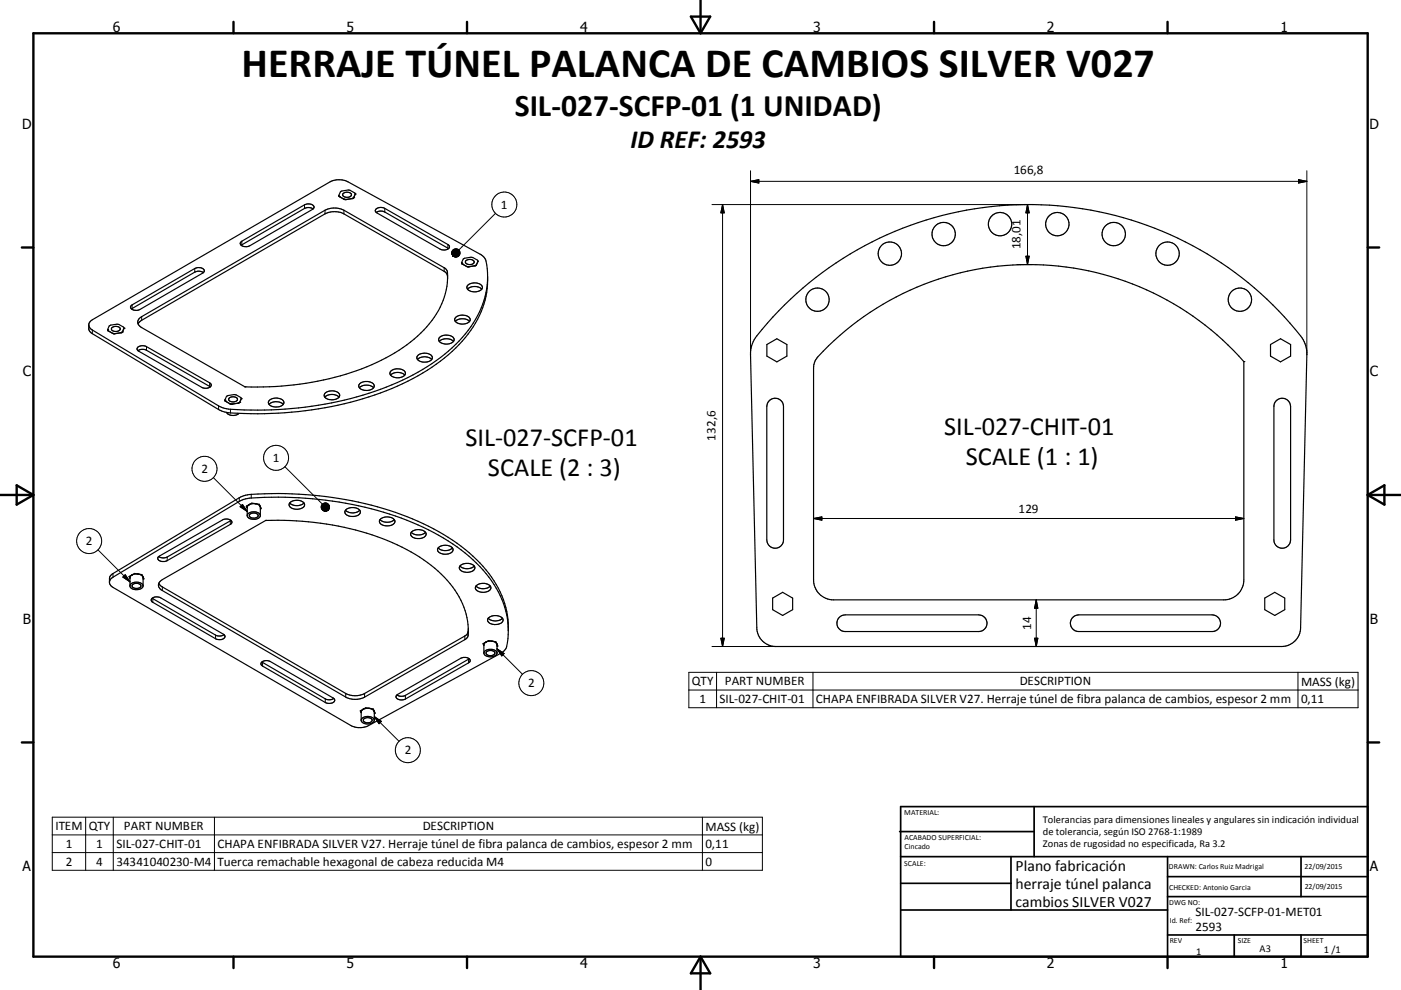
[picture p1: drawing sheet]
<svg xmlns="http://www.w3.org/2000/svg" width="420mm" height="297mm" viewBox="0 0 420 297" stroke-linecap="round" stroke-linejoin="round" font-family="sans-serif">
<g fill="none" stroke="#000" stroke-width=".36">
<path d="M101.6 58.6l.5-1.1 .4-.2a3.3 3.3 0 0 1 4 .7l-.5 1.3M101.6 58.6v.2M101.6 58.8l.1 .2M101.7 59l1.4 .8M102.9 58a1.65 1.65 0 0 1 2.5 .4 1.51 1.51 0 0 1-2.7 .1zM103.1 59.8l.6 .1M105.6 59.6l-1.9 .3M106 59.3l-.4 .3M72.2 72.7l19.1-11.3a1.93 1.93 0 0 1 2.9 .8l-.5 .6-18.8 10.9a1.93 1.93 0 0 1-2.9-.7zM93.9 62.7a2.49 2.49 0 0 0-2.6-.2l-19 11.1M112.7 62.7a2.42 2.42 0 0 1 2.7-.2l18.9 10.9a.79 .79 0 0 1 .4 .9 .79 .79 0 0 1-.8 .6l-.9 .1-1.1-.3-18.9-10.8-.5-.6zM112.8 63.7a2.51 2.51 0 0 1 2.6-.1l19.1 11"/>
<path d="M138.4 79l.1 .2M138.5 79.2l1.4 .7M138.5 79.2l1.4 .8M139.7 78.2a1.54 1.54 0 0 1 2.5 .5 1.5 1.5 0 0 1-2.7-.2zM139.9 79.9l.6 .1M139.9 79.9v.1M139.9 80h.6M142.4 79.7l-1.9 .3M142.8 79.5l-.4 .2M142.8 79.5h.1M143.3 78.4l-.5 1.1M143.3 78.4l-.1-.3a3.5 3.5 0 0 0-4.3-.4l-.5 1.3"/>
<path d="M143.3 78.4h.1M26.6 97.5l.1 1.5 1 1.1 37.8 22.8 2.5 .8M32.3 99.1l.1 .1M32.3 99.1l.4-1.3 .5-.3a3.4 3.4 0 0 1 3.9 .8l-.4 1.3M32.4 99.2l1.4 .8M32.4 99.2h.1M33.6 98.3a1.67 1.67 0 0 1 2.4 .3 1.45 1.45 0 0 1-1.3 .8 1.45 1.45 0 0 1-1.3-.8zM36.3 99.8l-1.9 .3M36.7 99.6l-.4 .2M39.4 91.6l19-11.1a1.99 1.99 0 0 1 2.9 .8l-.5 .6-18.8 10.9a1.99 1.99 0 0 1-2.9-.7zM41.9 95.5l55.5-32.4a6.4 6.4 0 0 1 5.7 0l30.1 17.2 .7 .6a11.5 11.5 0 0 1-.4 7.1 30.7 30.7 0 0 1-13.9 17.1 79.9 79.9 0 0 1-42.5 11h-3.7l-30.9-17.8a1.66 1.66 0 0 1-.6-2.8zM61 81.8a2.47 2.47 0 0 0-2.6-.2l-19 11.1"/>
<path d="M134.2 83.6l-.1-1.1-.7-.9-30.3-17.4a6.4 6.4 0 0 0-5.7 0l-54.9 31.9-1.1 1.1M136.5 96.4a3.3 3.3 0 0 1 4.3 0M136.7 95.1a3 3 0 0 1 4.3 .6 2.17 2.17 0 0 1-3 1.5 1.51 1.51 0 0 1-1.6-1.7zM140.2 86.8a3.2 3.2 0 0 1 4.2 0M140.4 85.4a3 3 0 0 1 4.2 .7 2.19 2.19 0 0 1-2.9 1.4 1.32 1.32 0 0 1-1.3-.5 1.32 1.32 0 0 1-.2-1.4zM146.2 83l-.3-3.5a3.5 3.5 0 0 0-2-3.2l-39.6-21.8a6.1 6.1 0 0 0-5.4 .1l-71.2 41.3a1.65 1.65 0 0 0-1.1 1.6 1.65 1.65 0 0 0 1.1 1.5l37.8 22.8 1.9 .7a106 106 0 0 0 54.9-9.2 46.7 46.7 0 0 0 20.9-18.6 24.7 24.7 0 0 0 3-10.5M146.2 83a28.5 28.5 0 0 1-9.6 21.4 69.7 69.7 0 0 1-31.5 16.3 114.9 114.9 0 0 1-37.1 3M146.2 83v1.1M235.2 91.5a103.9 103.9 0 0 1 155.5 10.4l.8 1.8 .3 2.7-1.9 81.9a5.7 5.7 0 0 1-5.7 5.7h-151.6a5.7 5.7 0 0 1-5.7-5.7l-1.9-81.9a8.5 8.5 0 0 1 1.9-5.6l4.8-5.7zM33.8 100l.6 .1M34.4 100.1h.1M41.3 104.2a2.46 2.46 0 0 1 2.6-.2l18.9 10.8a.79 .79 0 0 1 .5 1 .79 .79 0 0 1-.8 .6l-.9 .1-1.1-.3-18.9-10.8-.5-.7z"/>
<path d="M41.4 105.2a2.51 2.51 0 0 1 2.5-.1l19.1 11M68.8 119.4a1.54 1.54 0 0 1 2.4 .5 1.59 1.59 0 0 1-2.6-.1zM80.9 120a2.99 2.99 0 0 1 4.2 .6 2.16 2.16 0 0 1-2.9 1.5 1.36 1.36 0 0 1-1.3-.5 1.36 1.36 0 0 1-.2-1.4zM97.4 119.2a3.2 3.2 0 0 1 4.3 0M97.4 118a2.98 2.98 0 0 1 4.4 .5 2.35 2.35 0 0 1-3.2 1.3 1.21 1.21 0 0 1-1.2-.5 1.21 1.21 0 0 1 0-1.3zM107.7 116.3a3.3 3.3 0 0 1 4.3 0M107.8 115.2a2.97 2.97 0 0 1 4.4 .4 2.2 2.2 0 0 1-2.9 1.5 1.36 1.36 0 0 1-1.5-1.9zM117.1 112.5a3.3 3.3 0 0 1 4.3 0M117.1 111.4a3 3 0 0 1 4.4 .4 2.31 2.31 0 0 1-3.2 1.4 1.2 1.2 0 0 1-1.2-.5 1.2 1.2 0 0 1 0-1.3zM125.2 107.9a3.2 3.2 0 0 1 4.2 0M125.4 106.5a3 3 0 0 1 4.2 .7 2.2 2.2 0 0 1-2.9 1.4 1.36 1.36 0 0 1-1.5-1.9zM131.7 102.4a3.3 3.3 0 0 1 4.3 0"/>
<path d="M131.7 101.3a3 3 0 0 1 4.5 .4 2.3 2.3 0 0 1-3.3 1.4 1.2 1.2 0 0 1-1.2-.6 1.2 1.2 0 0 1 0-1.2zM229.9 103.4l3-1.8 3 1.8v3.4l-3 1.8-3-1.8zM248.4 103.7a86 86 0 0 1 124.5 4.8v65.5a6 6 0 0 1-6 6h-117a6 6 0 0 1-6-6v-64.1l.4-1.6 .6-.9zM380.9 103.4l3-1.8 3 1.8v3.4l-3 1.8-3-1.8zM67.4 120.2l.2 .1M67.5 120.2l.4-1.3 .4-.2a3.4 3.4 0 0 1 4 .7l-.4 1.3M67.5 120.2l.1 .1M67.6 120.3l1.4 .8M67.6 120.3l1.4 .9M68 123.7a2.56 2.56 0 0 0 3.6 .3M69 121.1l.5 .1M69 121.1v.1"/>
<path d="M69 121.2h.5M71.4 120.9l-1.9 .3M71.4 120.9v.1M71.9 120.7l-.5 .2M71.9 120.7l-.5 .3M80.7 121.3a3.2 3.2 0 0 1 4.2 0M230.6 120.3a2.49 2.49 0 0 1 2.7-.7 2.49 2.49 0 0 1 1.6 2.4v40a2.5 2.5 0 0 1-2.5 2.5 2.5 2.5 0 0 1-2.5-2.5v-40l.2-1.1zM382.6 120.3a2.51 2.51 0 0 1 2.7-.7 2.51 2.51 0 0 1 1.6 2.4v40a2.5 2.5 0 0 1-2.5 2.5 2.5 2.5 0 0 1-2.5-2.5v-40l.3-1.1zM69.2 156.1l-19.1 11a2.59 2.59 0 0 1-2.5-.1M74 151.8l.1 .6M74.1 152.5l-.3-.6 1.7-1 2.2 .4 .6 1.3-.2 .1M74.1 154.6a2.37 2.37 0 0 1 3.9 0"/>
<path d="M74.7 151.4l-.6 .7v2.7a2.36 2.36 0 0 0 3.9 0v-2.7M74.7 151.4l-.2 .1M74.9 154.3a1.47 1.47 0 0 1 2.5 .6 1.6 1.6 0 0 1-2.6-.3zM74.9 151.3l-.2 .1M76.4 151.1h.2M76.6 151.1h-1l-.9 .3M76.6 151.1h.2M76.6 151.1l.9 .3 .5 .7M77.9 151.6l.1 .5M78 152.1h.1M78.2 152.3l-.1 .2M86.8 150.9a3.2 3.2 0 0 0 4.3 0"/>
<path d="M87.1 150.7a3 3 0 0 1 4.2 .6 2.13 2.13 0 0 1-2.8 1.5 1.41 1.41 0 0 1-1.6-1.9zM103.6 153.1a3.2 3.2 0 0 0 4.3 0M103.8 152.9a3 3 0 0 1 4.2 .5 2.09 2.09 0 0 1-2.8 1.5 1.39 1.39 0 0 1-1.6-1.8zM114 155.9a3.3 3.3 0 0 0 4.2 0M114.1 155.7a3.1 3.1 0 0 1 4.3 .5 2.1 2.1 0 0 1-2.8 1.5 1.4 1.4 0 0 1-1.6-1.8zM123.3 159.7a3.3 3.3 0 0 0 4.3 0M123.5 159.5a3.1 3.1 0 0 1 4.2 .6 2.09 2.09 0 0 1-2.8 1.4 1.4 1.4 0 0 1-1.6-1.8zM32.8 174.6l.3-.8 .8-.6 37.8-22.8 1.4-.6a68.5 68.5 0 0 1 16.5-.5 94.5 94.5 0 0 1 44.8 13 38.2 38.2 0 0 1 16.9 19.9l.6 2.3 .5 3.5M33.2 172.7l38.5-23.4 1.9-.7a107 107 0 0 1 53.3 8.5 48.9 48.9 0 0 1 21.9 18.3 25.3 25.3 0 0 1 2.9 19.2l-1.6 1.4-39.6 21.7a6 6 0 0 1-5.4-.1l-71.2-41.3-.8-.7a2.23 2.23 0 0 1-.3-2zM38.8 172.9l.2 .6M39 173.5l-.3-.5 1.6-1 2.3 .4 .6 1.3-.3 .1M39 175.7a2.38 2.38 0 0 1 3.9 0"/>
<path d="M39.3 172.7l-.3 .5v2.7a2.35 2.35 0 0 0 3.9 0l-.1-2.9M39.5 172.5l-.2 .1M39.5 172.5l-.2 .2M39.7 175.4a1.64 1.64 0 0 1 2.6 .4 1.55 1.55 0 0 1-2.7-.1zM39.7 172.4l-.2 .1M41.2 172.2h.2M41.4 172.2h.3M41.4 172.2h-1l-.9 .3M41.8 172.3l1 .7M42.7 172.7l.1 .3M42.8 173l.2 .2M43 173.4l-.1 .2"/>
<path d="M45.5 179.6a2.43 2.43 0 0 1 2.7-.2l18.8 10.9a.8 .8 0 0 1 .4 .9 .8 .8 0 0 1-.8 .6h-1.8l-19-11.1-.4-.5zM45.6 179.5l19.5 11.2a2.55 2.55 0 0 0 2.1-.3M47.6 167l19.1-11a1.95 1.95 0 0 1 2.8 .7l-.5 .6-18.9 10.9a1.88 1.88 0 0 1-2.8-.7zM47.6 175l1.1 1.1 54.9 31.9a6.3 6.3 0 0 0 5.7 .1l30.1-17.3 .8-.8 .2-1.3M47.9 174.6l.8-.7 31-17.8a83.7 83.7 0 0 1 44.8 10.2 32.3 32.3 0 0 1 15 16.9 14 14 0 0 1 .6 8.1l-30.8 17.9a6.2 6.2 0 0 1-5.7-.1l-54.9-31.9a1.65 1.65 0 0 1-.8-2.6zM131.4 164.4a3.3 3.3 0 0 0 4.2 0M131.6 164.2a3.1 3.1 0 0 1 4.2 .6 2.13 2.13 0 0 1-2.8 1.4 1.41 1.41 0 0 1-1.6-1.8zM137.9 169.8a3.2 3.2 0 0 0 4.3 0M138.1 169.6a3 3 0 0 1 4.3 .6 2.11 2.11 0 0 1-2.9 1.5 1.39 1.39 0 0 1-1.6-1.9zM142.7 175.8a2.99 2.99 0 0 1 4.5 .4 2.12 2.12 0 0 1-2.9 1.5 1.42 1.42 0 0 1-1.6-1.9zM142.7 175.8a3.2 3.2 0 0 0 4.3 0M231.6 179.4l3-1.7 3 1.7v3.5l-3 1.7-3-1.7z"/>
<path d="M379.2 179.4l3-1.7 3 1.7v3.5l-3 1.7-3-1.7zM78.4 198.7a2.33 2.33 0 0 1 2.7-.2l18.8 10.9a.86 .86 0 0 1 .4 1.1 .86 .86 0 0 1-1.1 .5l-1.5-.1-19-11.1-.4-.4zM78.5 198.6l19 11.1a2.51 2.51 0 0 0 2.6-.2M140.7 197.6l-19.2 11a2.51 2.51 0 0 1-2.5-.1M144.9 193l.2 .6M145.1 193.7l-.3-.6 1.6-.9 2.3 .3 .6 1.3-.3 .2M145.5 192.8l-.4 .7v2.4M145.9 195.6a1.61 1.61 0 0 1 2.5 .4 1.53 1.53 0 0 1-2.7-.1zM145.9 192.5l-.4 .3M146.4 185.5a3 3 0 0 1 4.4 .3 2.08 2.08 0 0 1-2.8 1.5 1.39 1.39 0 0 1-1.6-1.8zM146.4 185.5a3.2 3.2 0 0 0 4.2 0M147.3 192.3l.3 .1"/>
<path d="M147.6 192.4h.2M147.6 192.4l.9 .3 .5 .5M147.6 192.4h-1.4l-.7 .3M148.8 192.8l.2 .4M149 193.2v.1M149 193.3v2.7a2.37 2.37 0 0 1-3.9 0 2.28 2.28 0 0 1 3.6-.7l.3 .5M149 193.3l.1 .1M149.1 193.5l-.1 .2M152.4 188.1v1.1M251.5 185.4l.8-.7 1.1-.2h40a2.5 2.5 0 0 1 2.5 2.5 2.5 2.5 0 0 1-2.5 2.5h-40a2.49 2.49 0 0 1-2.3-1.4 2.49 2.49 0 0 1 .4-2.7zM321.7 185.2l.6-.5 1.1-.2h40a2.5 2.5 0 0 1 2.5 2.5 2.5 2.5 0 0 1-2.5 2.5h-40a2.49 2.49 0 0 1-2.3-1.6 2.49 2.49 0 0 1 .6-2.7zM108.1 213.2l.2 .6"/>
<path d="M108.3 213.9l-.3-.6 1.7-1 2.2 .4 .6 1.3-.3 .1M108.3 216a2.35 2.35 0 0 1 3.9 0M108.7 213l-.4 .6v2.6a2.37 2.37 0 0 0 3.9 0v-2.7M108.9 212.8l-.2 .1M108.9 212.8l-.2 .2M109.1 212.7l-.2 .1M109.2 215.6a1.6 1.6 0 0 1 2.4 .5 1.54 1.54 0 0 1-2.7-.1zM110.5 212.5h.3M110.8 212.5l.2 .1M110.8 212.5l.8 .3 .6 .5M110.8 212.5l-1.9 .3M112 213l.2 .3"/>
<path d="M112.2 213.3v.1M112.2 213.4l.1 .1M112.3 213.7l-.1 .2M119 208.5l19.1-11a1.87 1.87 0 0 1 2.9 .7l-.5 .7-19 10.8a1.94 1.94 0 0 1-2.8-.7z"/>
<circle cx="266.8" cy="76.1" r="3.5"/>
<circle cx="282.9" cy="70.2" r="3.5"/>
<circle cx="299.8" cy="67.2" r="3.5"/>
<circle cx="317" cy="67.2" r="3.5"/>
<circle cx="333.9" cy="70.2" r="3.5"/>
<circle cx="350" cy="76.1" r="3.5"/>
<circle cx="245.1" cy="89.9" r="3.5"/>
<circle cx="371.7" cy="89.9" r="3.5"/>
</g>
<g fill="none" stroke="#000" stroke-width=".3">
<path d="M225 54.4h166.8M225 54.4l2.5-.5v1zM225 51.2v55.2M389.3 53.9l2.5 .5-2.5 .5zM391.8 51.2v55.2M72.5 72.4v1.1M91.3 61.4v1.1M97.4 63.1v1.1M103.1 63.1v1.1M115.4 62.5v1.1M134.3 73.4v1.1M148.6 64l-11 11"/>
<path d="M213.5 61.4h94.9M216.6 61.4l.5 2.5h-1zM216.6 61.4v132.6M304.9 79.4h4.5M307.6 76.9h1l-.5 2.5zM308.1 61.4v18M308.1 61.4l.5 2.5h-1zM27.7 99v1.1M39.6 91.5v1.1M42.5 95v1.1M58.4 80.5v1.1M133.2 80.3v1.1"/>
<path d="M134.1 81.6v1.1M43.9 104v1.1M62.8 114.8v1.1M65.5 121.8v1.1M69.1 122.8v1.1M64 143.3l10.1 10.1M69 156.3v1M71.7 149.3v1.1M72 152l.7-.7 1.4 2.1zM73.9 151.8l.1 .1M75.3 148.3v1.1M78.2 152.4h-.1"/>
<path d="M85.4 140l11.3 11.2M243.9 155.6h129M243.9 155.6l2.5-.5v1zM370.4 155.1l2.5 .5-2.5 .5zM29.4 165l9.6 9.6M33.9 172.1v1.1M36.8 173.1l.7-.7 1.5 2.2zM38.8 172.9v.1M43.1 173.5h-.2M45.8 179.6v1.1M48.7 176.1v1.1M50.1 167.1v1.1"/>
<path d="M310.7 180v14M310.7 180l.5 2.5h-1zM64.6 190.5v1.1M78.7 198.7v1.1M139.4 190.8v1.1M140.3 189.5v1.1M140.5 197.8v1.1M144.9 193.1v.1M149 194.6l7.7 7.7M149 194.6l2.1 1.5-.7 .7zM149.2 193.6l-.2 .1M213.5 194h19.1"/>
<path d="M216.1 191.5h1l-.5 2.5zM310.2 191.5h1l-.5 2.5zM97.5 209.7v1.1M103.6 208v1.1M108.1 213.2l.1 .1M109.3 208.1v1.1M112.2 215l7.4 7.4M112.2 215l2.1 1.4-.7 .7zM112.4 213.8l-.2 .1M121.5 208.6v1.1M206.5 201.7h200.7v10.6h-200.7zM206.5 207h200.7"/>
<path d="M214.8 201.7v10.6M243.7 201.7v10.6M389.1 201.7v10.6M15.7 245.2h212.9v15.9h-212.9zM15.7 250.5h212.9M15.7 255.8h212.9M25.7 245.2v15.9M34 245.2v15.9M64.3 245.2v15.9M210.6 245.2v15.9"/>
<circle cx="151.2" cy="61.4" r="3.8"/>
<circle cx="82.8" cy="137.4" r="3.8"/>
<circle cx="61.3" cy="140.7" r="3.7"/>
<circle cx="26.7" cy="162.3" r="3.8"/>
<circle cx="159.3" cy="204.9" r="3.8"/>
<circle cx="122.3" cy="225.1" r="3.8"/>
</g>
<g fill="#000">
<circle cx="101.7" cy="59" r=".18"/>
<circle cx="103.1" cy="59.8" r=".18"/>
<circle cx="103.7" cy="59.9" r=".18"/>
<circle cx="105.6" cy="59.6" r=".18"/>
<circle cx="106" cy="59.3" r=".18"/>
<circle cx="106.5" cy="58.2" r=".18"/>
<circle cx="138.4" cy="78.8" r=".18"/>
<circle cx="138.5" cy="79.2" r=".18"/>
<circle cx="142.4" cy="79.7" r=".18"/>
<circle cx="32.3" cy="98.9" r=".18"/>
<circle cx="36.3" cy="99.8" r=".18"/>
<circle cx="36.7" cy="99.6" r=".18"/>
<circle cx="37.2" cy="98.5" r=".18"/>
<circle cx="140.5" cy="80" r=".18"/>
<circle cx="33.8" cy="100" r=".18"/>
<circle cx="72.3" cy="119.6" r=".18"/>
<circle cx="73.4" cy="116.1" r=".18"/>
<circle cx="372.9" cy="108.5" r=".18"/>
<circle cx="67.4" cy="120" r=".18"/>
<circle cx="67.6" cy="120.3" r=".18"/>
<circle cx="69.5" cy="121.2" r=".18"/>
<circle cx="71.9" cy="120.7" r=".18"/>
<circle cx="79.7" cy="156.1" r=".18"/>
</g>
<g fill="none" stroke="#000" stroke-width=".71">
<path d="M10 10h400v277h-400zM70 6.6v3.4M140 6.6v3.4M207.1 5h5.8l-2.9 5zM210 0v10M280 6.6v3.4M350 6.6v3.4M6.6 74.2h3.4M410 74.2h3.5M0 148.5h10M5 145.6l5 2.9-5 2.9zM410 148.5h10.1"/>
<path d="M410 148.5l5.1-2.9v5.8zM6.6 222.7h3.4M410 222.7h3.5M70 287v3.4M140 287v3.4M210 287v10M210 287l2.9 5h-5.8zM280 287v3.4M350 287v3.4"/>
</g>
<g fill="none" stroke="#000" stroke-width=".51">
<path d="M269.7 249.5h40.3M270 242h140v45h-140zM270 257h140M303.1 257v16M310 242v15M350 257v30M390.1 257v12M270 265h33.1M270 273h80M350 269h60M350 263h60M350 280.5h60"/>
<path d="M370 280.5v6.5M390.1 280.5v6.5"/>
</g>
<g fill="#000" stroke="#000" stroke-width=".3">
<path d="M225 54.4l2.5-.5v1zM389.3 53.9l2.5 .5-2.5 .5zM135.8 76.8l.5 .2zM135.8 76.8l.7 .3zM135.8 76.8l1 .3zM135.8 76.8l1.3 .3zM135.8 76.8l1.5 .2zM135.8 76.8h1.7l-.2 .2zM135.8 76.8l1.9-.2-.2 .2zM135.8 76.8l2-.4-.1 .2zM135.8 76.8l2.1-.7-.1 .3zM135.8 76.8l2.1-.9v.2z"/>
<path d="M135.8 76.8l2.1-1.2v.3zM135.8 76.8l2-1.5 .1 .3zM135.8 76.8l1.9-1.7 .1 .2zM137.5 74.9l.2 .2-1.9 1.7zM137.2 74.8l.3 .1-1.7 1.9zM137 74.7l.2 .1-1.4 2zM136.7 74.6l.3 .1-1.2 2.1zM136.5 74.7l.2-.1-.9 2.2zM136.2 74.7h.3l-.7 2.1zM136 74.9l.2-.2-.4 2.1zM135.8 75l.2-.1-.2 1.9zM135.8 75v1.8l-.2-1.5z"/>
<path d="M135.6 75.3l.2 1.5zM135.5 75.5l.3 1.3zM135.4 75.8l.4 1zM135.4 76.1l.4 .7zM135.5 76.3l.3 .5zM135.6 76.5l.2 .3zM216.6 61.4l.5 2.5h-1zM307.6 76.9h1l-.5 2.5zM308.1 61.4l.5 2.5h-1zM72 152l.7-.7 1.4 2.1zM98.7 152.6l-.3 .4zM98.8 152.3l-.4 .7z"/>
<path d="M98.8 152l-.4 1zM98.7 151.7l-.3 1.3zM98.6 151.5l.1 .2-.3 1.3zM98.5 151.3l.1 .2-.2 1.5zM98.3 151.1l.2 .2-.1 1.7zM98 151l.3 .1 .1 1.9zM97.8 150.9l.2 .1 .4 2zM97.5 150.9h.3l.6 2.1zM97.2 150.9h.3l.9 2.1zM97 151l.2-.1 1.2 2.1zM96.8 151.1l.2-.1 1.4 2zM96.8 151.1l1.6 1.9-1.8-1.7z"/>
<path d="M96.6 151.3l1.8 1.7-2-1.4zM96.4 151.6l2 1.4-2.1-1.2zM96.3 151.8l2.1 1.2-2.1-.9zM96.3 152.1l2.1 .9-2.1-.6zM96.3 152.4l2.1 .6-2-.4zM96.4 152.6l2 .4-1.9-.2zM96.5 152.8l1.9 .2h-1.7zM96.7 153h1.7l-1.5 .2zM96.9 153.2l1.5-.2zM97.2 153.3l1.2-.3zM97.4 153.4l1-.4zM97.7 153.3l.7-.3z"/>
<path d="M98 153.3l.4-.3zM98.2 153.2l.2-.2zM243.9 155.6l2.5-.5v1zM370.4 155.1l2.5 .5-2.5 .5zM36.8 173.1l.7-.7 1.5 2.2zM149 194.6l2.1 1.5-.7 .7zM216.1 191.5h1l-.5 2.5zM310.2 191.5h1l-.5 2.5zM310.7 180l.5 2.5h-1zM112.2 215l2.1 1.4-.7 .7z"/>
</g>
<text font-size="12.6" x="72.4" y="23.1">HERRAJE TÚNEL PALANCA DE CAMBIOS SILVER V027</text>
<text font-size="9.4" x="154.3" y="34.9">SIL-027-SCFP-01 (1 UNIDAD)</text>
<g font-size="7.9">
<text x="189.1" y="44.4">ID REF: 2593</text>
<text x="283" y="130.5">SIL-027-CHIT-01</text>
<text x="139.5" y="133.8">SIL-027-SCFP-01</text>
<text x="146.3" y="142.7">SCALE (2 : 3)</text>
<text x="289.6" y="139.4">SCALE (1 : 1)</text>
</g>
<g font-size="4.7">
<text x="304.5" y="261.2">Plano fabricación</text>
<text x="304.5" y="266.6">herraje túnel palanca</text>
<text x="304.5" y="272">cambios SILVER V027</text>
</g>
<g font-size="4.2">
<text x="33.9" y="9.6">6</text>
<text x="103.9" y="9.6">5</text>
<text x="173.9" y="9.6">4</text>
<text x="243.8" y="9.6">3</text>
<text x="313.9" y="9.6">2</text>
<text x="383.9" y="9.6">1</text>
<text x="6.7" y="38.7">D</text>
<text x="410.5" y="38.7">D</text>
<text x="6.9" y="112.9">C</text>
<text x="410.7" y="112.9">C</text>
<text x="6.9" y="187.1">B</text>
<text x="410.7" y="187.1">B</text>
<text x="6.8" y="261.4">A</text>
<text x="410.7" y="261.4">A</text>
<text x="33.9" y="290.4">6</text>
<text x="103.9" y="290.4">5</text>
<text x="173.9" y="290.4">4</text>
<text x="243.8" y="290.4">3</text>
<text x="313.9" y="290.4">2</text>
<text x="383.9" y="290.4">1</text>
</g>
<g font-size="3.9">
<text x="304" y="52.3">166,8</text>
<text x="150.2" y="62.7">1</text>
<text x="306" y="74.8" transform="rotate(-90 306 74.8)">18,01</text>
<text x="214.5" y="132.2" transform="rotate(-90 214.5 132.2)">132,6</text>
<text x="60.4" y="141.9">2</text>
<text x="81.8" y="138.6">1</text>
<text x="305.4" y="154">129</text>
<text x="25.7" y="163.6">2</text>
<text x="309.1" y="189" transform="rotate(-90 309.1 189)">14</text>
<text x="158.3" y="206.2">2</text>
<text x="207.4" y="205.7">QTY</text>
<text x="217.3" y="205.6">PART NUMBER</text>
<text x="305.7" y="205.7">DESCRIPTION</text>
<text x="390.1" y="205.7">MASS (kg)</text>
<text x="209.7" y="210.9">1</text>
<text x="215.7" y="210.9">SIL-027-CHIT-01</text>
<text x="244.6" y="211">CHAPA ENFIBRADA SILVER V27. Herraje túnel de fibra palanca de cambios, espesor 2 mm</text>
<text x="390.1" y="210.9">0,11</text>
<text x="121.3" y="226.3">2</text>
<text x="16.6" y="249.1">ITEM</text>
<text x="26.6" y="249.1">QTY</text>
<text x="37.2" y="249.1">PART NUMBER</text>
<text x="126.7" y="249.1">DESCRIPTION</text>
<text x="211.5" y="249.2">MASS (kg)</text>
<text x="19.7" y="254.3">1</text>
<text x="28.9" y="254.3">1</text>
<text x="34.9" y="254.4">SIL-027-CHIT-01</text>
<text x="65.2" y="254.5">CHAPA ENFIBRADA SILVER V27. Herraje túnel de fibra palanca de cambios, espesor 2 mm</text>
<text x="211.5" y="254.4">0,11</text>
<text x="19.7" y="259.7">2</text>
<text x="28.9" y="259.7">4</text>
<text x="34.9" y="259.7">34341040230-M4</text>
<text x="65.2" y="259.8">Tuerca remachable hexagonal de cabeza reducida M4</text>
<text x="211.5" y="259.7">0</text>
<text x="358.4" y="274.9">SIL-027-SCFP-01-MET01</text>
<text x="358.4" y="279.4">2593</text>
</g>
<g font-size="3.1">
<text x="312.7" y="246.8">Tolerancias para dimensiones lineales y angulares sin indicación individual</text>
<text x="312.7" y="250.4">de tolerancia, según ISO 2768-1:1989</text>
<text x="312.7" y="254">Zonas de rugosidad no especificada, Ra 3.2</text>
<text x="358.6" y="286.5">1</text>
<text x="377.6" y="285.6">A3</text>
<text x="396.9" y="285.9">1 /1</text>
</g>
<g font-size="2.4">
<text x="271.1" y="244.4">MATERIAL:</text>
<text x="271.2" y="252">ACABADO SUPERFICIAL:</text>
<text x="271.2" y="254.7">Cincado</text>
<text x="271.1" y="259.7">SCALE:</text>
<text x="350.4" y="260.8">DRAWN: Carlos Ruiz Madrigal</text>
<text x="391.1" y="260.6">22/09/2015</text>
<text x="350.5" y="267">CHECKED: Antonio Garcia</text>
<text x="391.2" y="266.7">22/09/2015</text>
<text x="350.5" y="271.4">DWG NO:</text>
<text x="350.7" y="276.9">Id. Ref:</text>
<text x="350.7" y="282.8">REV</text>
<text x="371.1" y="282.9">SIZE</text>
<text x="390.8" y="283">SHEET</text>
</g>
</svg>
